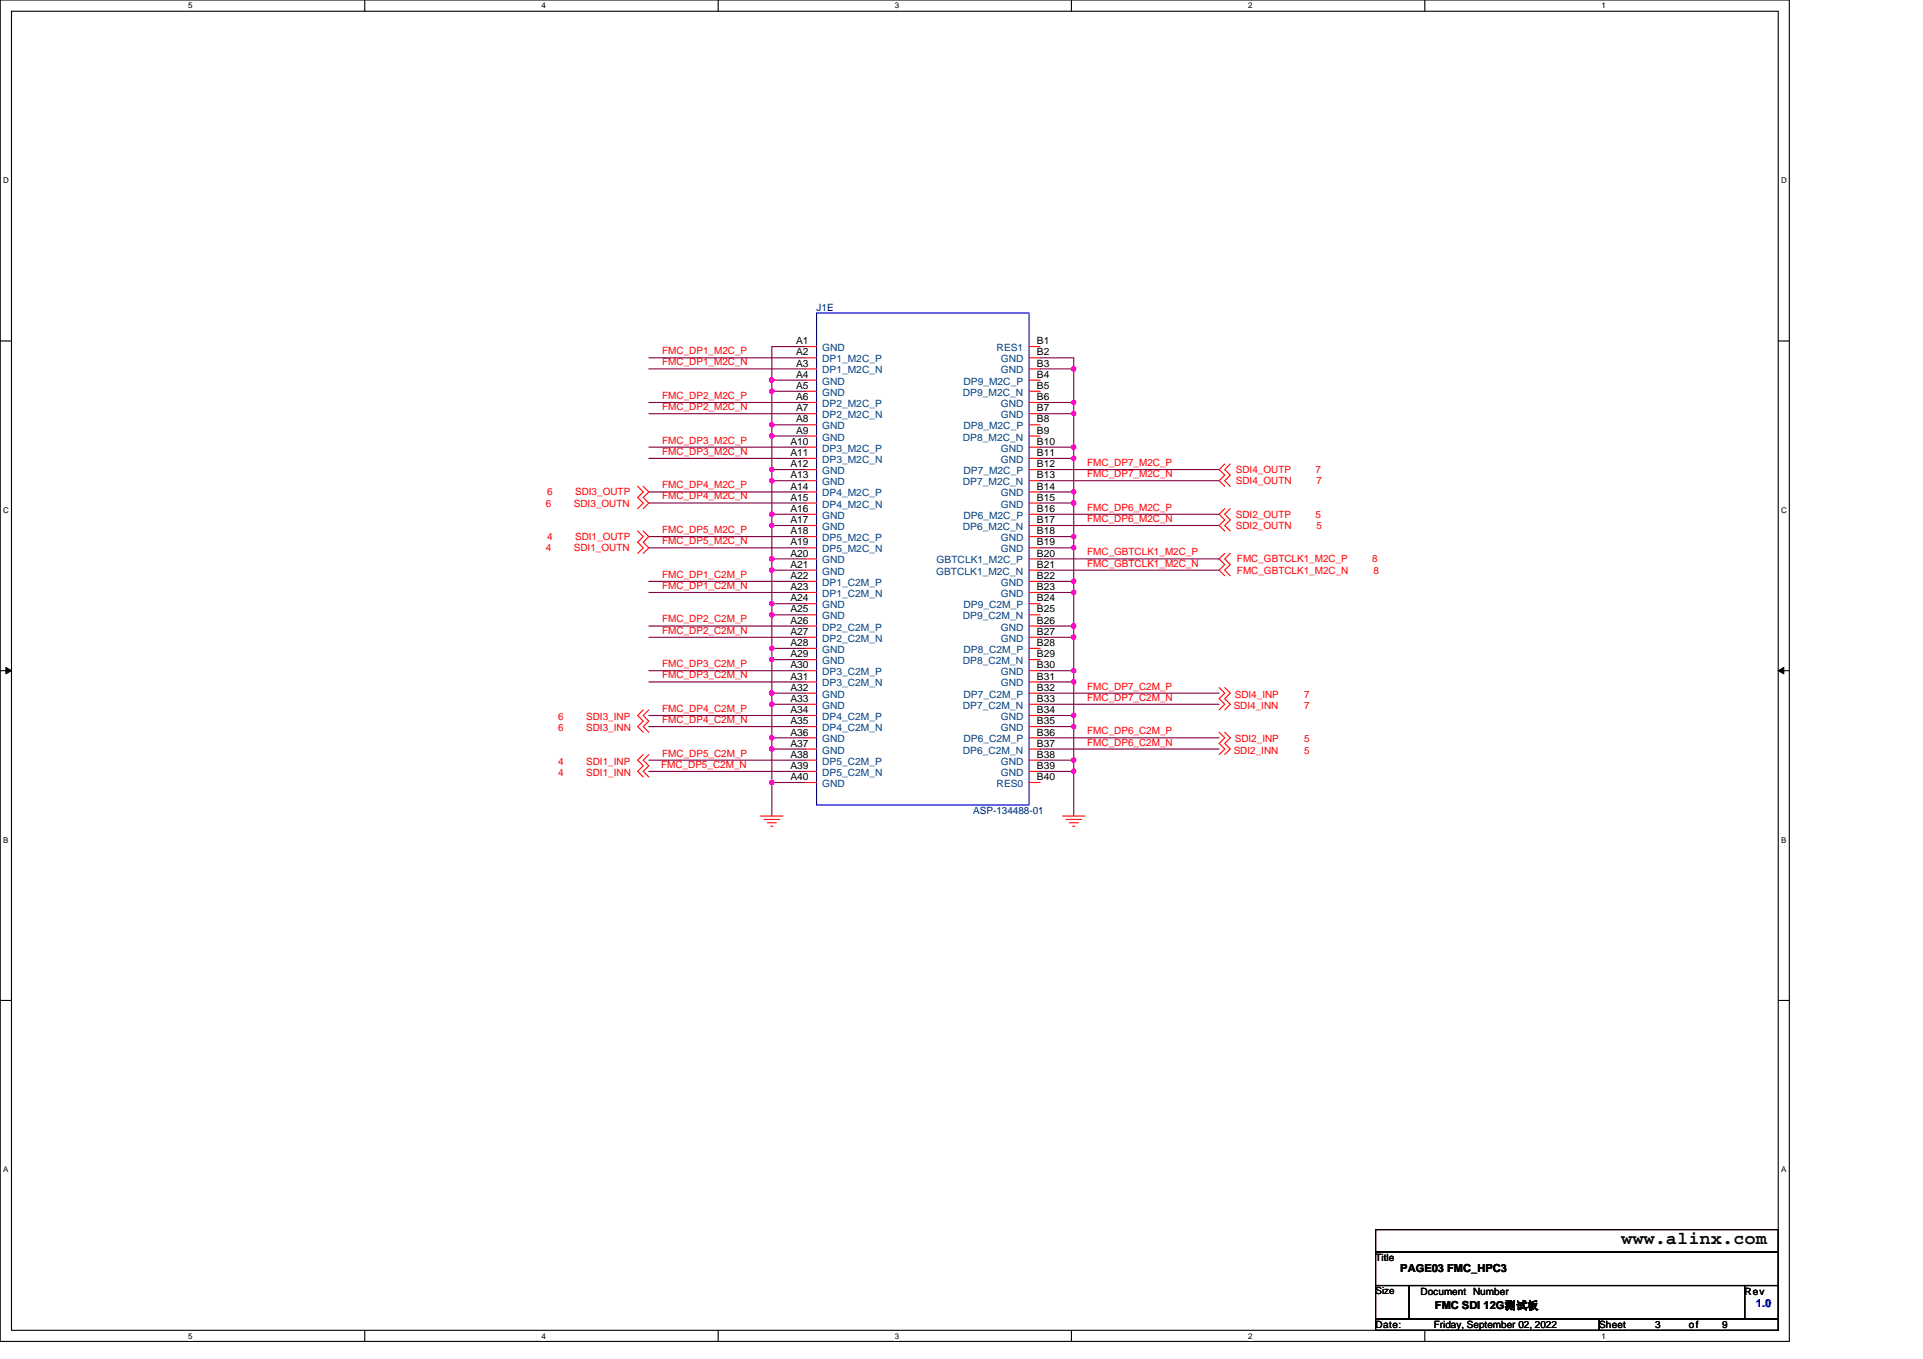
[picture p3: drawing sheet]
<svg xmlns="http://www.w3.org/2000/svg" width="297mm" height="210mm" viewBox="0 0 297 210" stroke-linecap="round" stroke-linejoin="round" font-family="sans-serif">
<path d="M0 0h276.4v207.3h-276.4zM1.8 1.7h272.9v203.8h-272.9z" fill="none" stroke="#000" stroke-width=".17"/>
<g fill="#fff">
<path d="M29.1 .2h.6v1.4h-.6z"/>
<path d="M29.1 205.7h.6v1.4h-.6z"/>
</g>
<path d="M56.3 0v1.7M56.3 205.5v1.8" fill="none" stroke="#000" stroke-width=".17"/>
<g fill="#fff">
<path d="M83.6 .2h.7v1.4h-.7z"/>
<path d="M83.6 205.7h.7v1.4h-.7z"/>
</g>
<path d="M110.9 0v1.7M110.9 205.5v1.8" fill="none" stroke="#000" stroke-width=".17"/>
<g fill="#fff">
<path d="M138.2 .2h.7v1.4h-.7z"/>
<path d="M138.2 205.7h.7v1.4h-.7z"/>
</g>
<path d="M165.5 0v1.7M165.5 205.5v1.8" fill="none" stroke="#000" stroke-width=".17"/>
<g fill="#fff">
<path d="M192.8 .2h.6v1.4h-.6z"/>
<path d="M192.8 205.7h.6v1.4h-.6z"/>
</g>
<path d="M220.1 0v1.7M220.1 205.5v1.8" fill="none" stroke="#000" stroke-width=".17"/>
<g fill="#fff">
<path d="M247.4 .2h.6v1.4h-.6z"/>
<path d="M247.4 205.7h.6v1.4h-.6z"/>
<path d="M.5 27.2h.8v1.4h-.8z"/>
<path d="M275.1 27.2h.9v1.4h-.9z"/>
<path d="M.5 78.1h.8v1.4h-.8z"/>
<path d="M275.1 78.1h.9v1.4h-.9z"/>
</g>
<path d="M0 52.7h1.8M274.7 52.7h1.7" fill="none" stroke="#000" stroke-width=".17"/>
<g fill="#fff">
<path d="M.5 129.1h.8v1.4h-.8z"/>
<path d="M275.1 129.1h.8v1.4h-.8z"/>
</g>
<path d="M0 103.6h1.8M274.7 103.6h1.7" fill="none" stroke="#000" stroke-width=".17"/>
<path d="M.9 103.1l.9 .5-.9 .5zM274.7 103.6l.8-.5v1z" fill="#000" stroke="#000" stroke-width=".15"/>
<g fill="#fff">
<path d="M.5 180h.8v1.4h-.8z"/>
<path d="M275.1 180h.8v1.4h-.8z"/>
</g>
<path d="M0 154.6h1.8M274.7 154.6h1.7M212.5 190h62.2v3.5h-62.2zM212.5 193.5h62.2v5.1h-62.2zM212.5 198.6h5.2v5.2h-5.2zM217.7 198.6h51.8v5.2h-51.8zM269.5 198.6h5.2v5.2h-5.2zM212.5 203.8h34.5v1.7h-34.5zM247 203.8h27.7v1.7h-27.7z" fill="none" stroke="#000" stroke-width=".17"/>
<g fill="none" stroke="#800040" stroke-width=".17">
<path d="M100.2 57h24.2M100.2 55.3h24.2M119.2 58.7v1.8M119.2 58.7h5.2M124.4 53.6h-5.2v5.1M160.7 55.3h5.2v1.7M160.7 57h5.2v5.2M100.2 63.9h24.2M100.2 62.2h24.2M100.2 70.8h24.2M100.2 69.1h24.2M100.2 76h24.2"/>
<path d="M100.2 77.7h24.2M119.2 79.5h5.2M119.2 72.6v1.7h5.2M119.2 72.6h5.2M119.2 67.4h5.2M119.2 60.5h5.2M119.2 65.6v1.8M119.2 74.3v12.1M119.2 67.4v5.2M119.2 60.5v5.1M119.2 65.6h5.2M160.7 79.5h27.6"/>
<path d="M160.7 74.3h27.6M160.7 72.6h27.6M160.7 63.9h5.2M160.7 69.1h5.2M160.7 70.8h5.2M160.7 76h5.2M160.7 77.7h5.2M160.7 62.2h5.2M165.9 62.2v1.7M165.9 63.9v5.2M165.9 69.1v1.7M165.9 70.8v5.2"/>
<path d="M165.9 77.7v5.2M165.9 76v1.7M100.2 84.6h24.2M100.2 82.9h24.2M100.2 89.8h24.2M100.2 91.5h24.2M100.2 96.7h24.2M100.2 98.5h24.2M119.2 95h5.2M119.2 88.1v5.2h5.2M119.2 86.4v1.7h5.2M119.2 86.4h5.2"/>
<path d="M119.2 81.2h5.2M119.2 95v5.2M119.2 93.3v1.7M160.7 86.4h27.6M160.7 88.1h27.6M160.7 81.2h27.6M160.7 84.6h5.2M160.7 89.8h5.2M160.7 91.5h5.2M160.7 96.7h5.2v1.8M160.7 82.9h5.2M160.7 98.5h5.2"/>
<path d="M165.9 98.5v5.1M165.9 82.9v1.7M165.9 84.6v5.2M165.9 89.8v1.7M165.9 91.5v5.2M100.2 103.6h24.2M100.2 105.4h24.2M100.2 110.6h24.2M100.2 112.3h24.2M100.2 117.5h24.2M100.2 119.2h24.2M119.2 101.9v5.2"/>
<path d="M119.2 114h5.2M119.2 107.1v1.7h5.2M119.2 100.2h5.2M119.2 114v1.7h5.2M119.2 107.1h5.2M119.2 101.9h5.2M119.2 108.8v5.2M119.2 100.2v1.7M119.2 115.7v5.2M160.7 114h27.6M160.7 115.7h27.6M160.7 107.1h27.6"/>
<path d="M160.7 108.8h27.6M160.7 103.6h5.2M160.7 105.4h5.2M160.7 110.6h5.2M160.7 112.3h5.2M160.7 117.5h5.2M160.7 119.2h5.2M165.9 103.6v1.8M165.9 105.4v5.2M165.9 110.6v1.7M165.9 112.3v5.2M165.9 119.2v6.9"/>
<path d="M165.9 117.5v1.7M119.2 120.9v5.2M119.2 120.9h5.2"/>
</g>
<g fill="#f0f" stroke="#f0f" stroke-width=".17">
<circle cx="119.2" cy="114" r=".33"/>
<circle cx="119.2" cy="108.8" r=".34"/>
<circle cx="119.2" cy="93.3" r=".34"/>
<circle cx="119.2" cy="88.1" r=".33"/>
<circle cx="119.2" cy="86.4" r=".34"/>
<circle cx="119.2" cy="72.5" r=".34"/>
<circle cx="119.2" cy="67.3" r=".34"/>
<circle cx="165.8" cy="62.2" r=".33"/>
<circle cx="165.8" cy="98.4" r=".34"/>
<circle cx="165.8" cy="69.1" r=".34"/>
<circle cx="165.8" cy="63.9" r=".34"/>
<circle cx="165.8" cy="70.8" r=".33"/>
<circle cx="165.8" cy="76" r=".34"/>
<circle cx="165.8" cy="84.6" r=".34"/>
<circle cx="165.8" cy="89.8" r=".34"/>
<circle cx="165.8" cy="91.5" r=".34"/>
<circle cx="165.8" cy="96.7" r=".33"/>
<circle cx="165.8" cy="105.4" r=".33"/>
<circle cx="165.8" cy="103.6" r=".34"/>
<circle cx="165.8" cy="110.5" r=".34"/>
<circle cx="165.8" cy="112.3" r=".34"/>
<circle cx="165.8" cy="117.5" r=".34"/>
<circle cx="165.8" cy="82.9" r=".34"/>
<circle cx="165.8" cy="77.7" r=".34"/>
<circle cx="119.2" cy="120.9" r=".34"/>
<circle cx="119.2" cy="115.7" r=".34"/>
<circle cx="119.2" cy="107.1" r=".34"/>
<circle cx="119.2" cy="101.9" r=".34"/>
<circle cx="119.2" cy="100.2" r=".34"/>
<circle cx="119.2" cy="95" r=".34"/>
<circle cx="119.2" cy="81.2" r=".34"/>
<circle cx="119.2" cy="79.4" r=".33"/>
<circle cx="119.2" cy="74.3" r=".34"/>
<circle cx="119.2" cy="65.6" r=".34"/>
<circle cx="119.2" cy="60.4" r=".34"/>
<circle cx="119.2" cy="58.7" r=".34"/>
<circle cx="165.8" cy="119.2" r=".34"/>
<circle cx="165.8" cy="57" r=".34"/>
</g>
<g fill="none" stroke="#f00" stroke-width=".17">
<path d="M124.4 53.6h1.7M124.4 55.3h1.7M124.4 57h1.7M124.4 58.7h1.7M159 53.6h1.7M159 55.3h1.7M159 57h1.7M159 58.7h1.7M98.5 75.1l.9 .9-.9 .9 .9 .8-.9 .9M99.4 75.1l.8 .9-.8 .9 .8 .8-.8 .9M124.4 60.5h1.7M124.4 62.2h1.7"/>
<path d="M124.4 63.9h1.7M124.4 65.6h1.7M124.4 67.4h1.7M124.4 69.1h1.7M124.4 70.8h1.7M124.4 72.6h1.7M124.4 74.3h1.7M124.4 76h1.7M124.4 77.7h1.7M124.4 79.5h1.7M159 60.5h1.7M159 62.2h1.7"/>
<path d="M159 63.9h1.7M159 65.6h1.7M159 67.4h1.7M159 69.1h1.7M159 70.8h1.7M159 72.6h1.7M159 74.3h1.7M159 76h1.7M159 77.7h1.7M159 79.5h1.7M189.2 78.6l-.9 .9 .9 .8-.9 .9 .9 .8M189.2 71.7l-.9 .9 .9 .8-.9 .9 .9 .8"/>
<path d="M190 78.6l-.8 .9 .8 .8-.8 .9 .8 .8M190 71.7l-.8 .9 .8 .8-.8 .9 .8 .8M98.5 82l.9 .9-.9 .9 .9 .8-.9 .9M99.4 82l.8 .9-.8 .9 .8 .8-.8 .9M124.4 81.2h1.7M124.4 82.9h1.7M124.4 84.6h1.7M124.4 86.4h1.7M124.4 88.1h1.7M124.4 89.8h1.7M124.4 91.5h1.7M124.4 93.3h1.7"/>
<path d="M124.4 95h1.7M124.4 96.7h1.7M124.4 98.5h1.7M159 81.2h1.7M159 82.9h1.7M159 84.6h1.7M159 86.4h1.7M159 88.1h1.7M159 89.8h1.7M159 91.5h1.7M159 93.3h1.7M159 95h1.7"/>
<path d="M159 96.7h1.7M159 98.5h1.7M189.2 85.5l-.9 .9 .9 .8-.9 .9 .9 .9M190 85.5l-.8 .9 .8 .8-.8 .9 .8 .9M99.4 116.6l-.9 .9 .9 .8-.9 .9 .9 .9M99.4 109.7l-.9 .9 .9 .8-.9 .9 .9 .8M100.2 116.6l-.8 .9 .8 .8-.8 .9 .8 .9M100.2 109.7l-.8 .9 .8 .8-.8 .9 .8 .8M124.4 100.2h1.7M124.4 101.9h1.7M124.4 103.6h1.7M124.4 105.4h1.7"/>
<path d="M124.4 107.1h1.7M124.4 108.8h1.7M124.4 110.6h1.7M124.4 112.3h1.7M124.4 114h1.7M124.4 115.7h1.7M124.4 117.5h1.7M124.4 119.2h1.7M159 100.2h1.7M159 101.9h1.7M159 103.6h1.7M159 105.4h1.7"/>
<path d="M159 107.1h1.7M159 108.8h1.7M159 110.6h1.7M159 112.3h1.7M159 114h1.7M159 115.7h1.7M159 117.5h1.7M159 119.2h1.7M188.3 113.1l.9 .9-.9 .9 .9 .8-.9 .9M188.3 106.2l.9 .9-.9 .9 .9 .8-.9 .9M189.2 113.1l.8 .9-.8 .9 .8 .8-.8 .9M189.2 106.2l.8 .9-.8 .9 .8 .8-.8 .9"/>
<path d="M117.5 126.1h3.4M118 126.6h2.4M118.5 127.1h1.4M119.1 127.7h.3M124.4 120.9h1.7M159 120.9h1.7M164.1 126.1h3.5M164.7 126.6h2.4M165.2 127.1h1.4M165.7 127.7h.3"/>
</g>
<path d="M126.1 48.4h32.9v76h-32.9z" fill="none" stroke="#00f" stroke-width=".17"/>
<text font-size="2.8" x="250.5" y="192.3">www.alinx.com</text>
<g font-size="1.7">
<text x="216.3" y="196.6">PAGE03 FMC_HPC3</text>
<text x="221.7" y="202.3">FMC SDI 12G测试板</text>
</g>
<text font-size="1.7" fill="#00f" x="271.2" y="202">1.0</text>
<g font-size="1.5">
<text x="123" y="53.2">A1</text>
<text x="160.2" y="53.2">B1</text>
<text x="123" y="54.9">A2</text>
<text x="123" y="56.6">A3</text>
<text x="123" y="58.4">A4</text>
<text x="160.2" y="54.9">B2</text>
<text x="160.2" y="56.6">B3</text>
<text x="160.2" y="58.4">B4</text>
<text x="123" y="60.1">A5</text>
<text x="123" y="61.8">A6</text>
<text x="123" y="63.6">A7</text>
<text x="123" y="65.3">A8</text>
<text x="160.2" y="61.8">B6</text>
<text x="160.2" y="63.6">B7</text>
<text x="160.2" y="60.1">B5</text>
<text x="160.2" y="65.3">B8</text>
<text x="122.1" y="68.7">A10</text>
<text x="122.1" y="70.5">A11</text>
<text x="123" y="67">A9</text>
<text x="160.2" y="68.7">B10</text>
<text x="160.2" y="70.5">B11</text>
<text x="160.2" y="67">B9</text>
<text x="122.1" y="72.2">A12</text>
<text x="122.1" y="73.9">A13</text>
<text x="122.1" y="75.6">A14</text>
<text x="122.1" y="77.4">A15</text>
<text x="160.2" y="75.6">B14</text>
<text x="160.2" y="77.4">B15</text>
<text x="160.2" y="72.2">B12</text>
<text x="160.2" y="73.9">B13</text>
<text x="122.1" y="79.1">A16</text>
<text x="122.1" y="80.8">A17</text>
<text x="122.1" y="82.6">A18</text>
<text x="160.2" y="82.6">B18</text>
<text x="160.2" y="79.1">B16</text>
<text x="160.2" y="80.8">B17</text>
<text x="122.1" y="84.3">A19</text>
<text x="122.1" y="86">A20</text>
<text x="122.1" y="87.7">A21</text>
<text x="122.1" y="89.5">A22</text>
<text x="160.2" y="84.3">B19</text>
<text x="160.2" y="89.5">B22</text>
<text x="160.2" y="87.7">B21</text>
<text x="160.2" y="86">B20</text>
<text x="122.1" y="91.2">A23</text>
<text x="122.1" y="92.9">A24</text>
<text x="122.1" y="94.6">A25</text>
<text x="160.2" y="91.2">B23</text>
<text x="160.2" y="92.9">B24</text>
<text x="160.2" y="94.6">B25</text>
<text x="122.1" y="96.4">A26</text>
<text x="122.1" y="98.1">A27</text>
<text x="122.1" y="99.8">A28</text>
<text x="122.1" y="101.6">A29</text>
<text x="160.2" y="96.4">B26</text>
<text x="160.2" y="98.1">B27</text>
<text x="160.2" y="99.8">B28</text>
<text x="160.2" y="101.6">B29</text>
<text x="122.1" y="103.3">A30</text>
<text x="122.1" y="105">A31</text>
<text x="122.1" y="106.7">A32</text>
<text x="160.2" y="103.3">B30</text>
<text x="160.2" y="105">B31</text>
<text x="160.2" y="106.7">B32</text>
<text x="122.1" y="108.5">A33</text>
<text x="122.1" y="110.2">A34</text>
<text x="122.1" y="111.9">A35</text>
<text x="122.1" y="113.6">A36</text>
<text x="160.2" y="110.2">B34</text>
<text x="160.2" y="111.9">B35</text>
<text x="160.2" y="108.5">B33</text>
<text x="160.2" y="113.6">B36</text>
<text x="122.1" y="115.4">A37</text>
<text x="122.1" y="117.1">A38</text>
<text x="122.1" y="118.8">A39</text>
<text x="160.2" y="117.1">B38</text>
<text x="160.2" y="118.8">B39</text>
<text x="160.2" y="115.4">B37</text>
<text x="122.1" y="120.5">A40</text>
<text x="160.2" y="120.5">B40</text>
<text x="212.5" y="194.9">Title</text>
<text x="212.5" y="200">Size</text>
<text x="219.4" y="200">Document Number</text>
<text x="269.5" y="200">Rev</text>
<text x="212.5" y="205.2">Date:</text>
<text x="221.5" y="205.2">Friday, September 02, 2022</text>
<text x="247" y="205.2">Sheet</text>
<text x="255.7" y="205.2">3</text>
<text x="260.9" y="205.2">of</text>
<text x="266" y="205.2">9</text>
</g>
<g font-size="1.5" fill="#000080">
<text x="126.1" y="48">J1E</text>
<text x="150.3" y="125.8">ASP-134488-01</text>
</g>
<g font-size="1.5" fill="#f00">
<text x="102.3" y="56.5">FMC_DP1_M2C_N</text>
<text x="102.3" y="54.7">FMC_DP1_M2C_P</text>
<text x="102.3" y="63.4">FMC_DP2_M2C_N</text>
<text x="102.3" y="61.6">FMC_DP2_M2C_P</text>
<text x="102.3" y="70.3">FMC_DP3_M2C_N</text>
<text x="102.3" y="68.5">FMC_DP3_M2C_P</text>
<text x="84.5" y="76.5">6</text>
<text x="88.8" y="76.5">SDI3_OUTP</text>
<text x="102.3" y="75.5">FMC_DP4_M2C_P</text>
<text x="102.3" y="77.2">FMC_DP4_M2C_N</text>
<text x="167.9" y="73.7">FMC_DP7_M2C_N</text>
<text x="167.9" y="72">FMC_DP7_M2C_P</text>
<text x="190.9" y="74.8">SDI4_OUTN</text>
<text x="190.9" y="73.1">SDI4_OUTP</text>
<text x="203.2" y="73.1">7</text>
<text x="203.3" y="74.8">7</text>
<text x="84.3" y="78.3">6</text>
<text x="84.5" y="83.4">4</text>
<text x="88.6" y="78.3">SDI3_OUTN</text>
<text x="88.8" y="83.4">SDI1_OUTP</text>
<text x="102.3" y="82.4">FMC_DP5_M2C_P</text>
<text x="167.9" y="80.6">FMC_DP6_M2C_N</text>
<text x="167.9" y="78.9">FMC_DP6_M2C_P</text>
<text x="190.9" y="81.7">SDI2_OUTN</text>
<text x="190.9" y="80">SDI2_OUTP</text>
<text x="203.2" y="80">5</text>
<text x="203.3" y="81.7">5</text>
<text x="84.3" y="85.2">4</text>
<text x="88.6" y="85.2">SDI1_OUTN</text>
<text x="102.3" y="84.1">FMC_DP5_M2C_N</text>
<text x="102.3" y="89.3">FMC_DP1_C2M_P</text>
<text x="167.9" y="85.8">FMC_GBTCLK1_M2C_P</text>
<text x="167.9" y="87.5">FMC_GBTCLK1_M2C_N</text>
<text x="191.1" y="88.6">FMC_GBTCLK1_M2C_N</text>
<text x="191.1" y="86.9">FMC_GBTCLK1_M2C_P</text>
<text x="212" y="86.9">8</text>
<text x="212.1" y="88.6">8</text>
<text x="102.3" y="91">FMC_DP1_C2M_N</text>
<text x="102.3" y="96.2">FMC_DP2_C2M_P</text>
<text x="102.3" y="97.9">FMC_DP2_C2M_N</text>
<text x="102.3" y="103.1">FMC_DP3_C2M_P</text>
<text x="102.3" y="104.8">FMC_DP3_C2M_N</text>
<text x="167.9" y="106.6">FMC_DP7_C2M_P</text>
<text x="190.7" y="107.8">SDI4_INP</text>
<text x="201.4" y="107.8">7</text>
<text x="86.2" y="111.3">6</text>
<text x="86.2" y="113">6</text>
<text x="90.5" y="111.3">SDI3_INP</text>
<text x="90.5" y="113">SDI3_INN</text>
<text x="102.3" y="110">FMC_DP4_C2M_P</text>
<text x="102.3" y="111.7">FMC_DP4_C2M_N</text>
<text x="167.9" y="113.5">FMC_DP6_C2M_P</text>
<text x="167.9" y="108.3">FMC_DP7_C2M_N</text>
<text x="190.6" y="109.5">SDI4_INN</text>
<text x="201.4" y="109.5">7</text>
<text x="86.2" y="118.2">4</text>
<text x="86.2" y="119.9">4</text>
<text x="90.5" y="118.2">SDI1_INP</text>
<text x="90.5" y="119.9">SDI1_INN</text>
<text x="102.1" y="118.6">FMC_DP5_C2M_N</text>
<text x="102.3" y="116.9">FMC_DP5_C2M_P</text>
<text x="167.9" y="115.2">FMC_DP6_C2M_N</text>
<text x="190.6" y="116.4">SDI2_INN</text>
<text x="190.7" y="114.7">SDI2_INP</text>
<text x="201.4" y="116.4">5</text>
<text x="201.4" y="114.7">5</text>
</g>
<g font-size="1.5" fill="#004080">
<text x="127" y="54.3">GND</text>
<text x="127" y="56">DP1_M2C_P</text>
<text x="127" y="57.7">DP1_M2C_N</text>
<text x="127" y="59.4">GND</text>
<text x="148.8" y="59.4">DP9_M2C_P</text>
<text x="153.9" y="54.3">RES1</text>
<text x="154.6" y="56">GND</text>
<text x="154.6" y="57.7">GND</text>
<text x="127" y="61.2">GND</text>
<text x="127" y="62.9">DP2_M2C_P</text>
<text x="127" y="64.6">DP2_M2C_N</text>
<text x="148.7" y="61.2">DP9_M2C_N</text>
<text x="154.6" y="62.9">GND</text>
<text x="154.6" y="64.6">GND</text>
<text x="127" y="66.3">GND</text>
<text x="127" y="68.1">GND</text>
<text x="127" y="69.8">DP3_M2C_P</text>
<text x="127" y="71.5">DP3_M2C_N</text>
<text x="148.7" y="68.1">DP8_M2C_N</text>
<text x="148.8" y="66.3">DP8_M2C_P</text>
<text x="154.6" y="69.8">GND</text>
<text x="154.6" y="71.5">GND</text>
<text x="127" y="73.3">GND</text>
<text x="127" y="75">GND</text>
<text x="127" y="76.7">DP4_M2C_P</text>
<text x="148.7" y="75">DP7_M2C_N</text>
<text x="148.8" y="73.3">DP7_M2C_P</text>
<text x="154.6" y="76.7">GND</text>
<text x="127" y="78.4">DP4_M2C_N</text>
<text x="127" y="80.2">GND</text>
<text x="127" y="81.9">GND</text>
<text x="127" y="83.6">DP5_M2C_P</text>
<text x="148.7" y="81.9">DP6_M2C_N</text>
<text x="148.8" y="80.2">DP6_M2C_P</text>
<text x="154.6" y="78.4">GND</text>
<text x="154.6" y="83.6">GND</text>
<text x="127" y="85.3">DP5_M2C_N</text>
<text x="127" y="87.1">GND</text>
<text x="127" y="88.8">GND</text>
<text x="144.6" y="88.8">GBTCLK1_M2C_N</text>
<text x="144.7" y="87.1">GBTCLK1_M2C_P</text>
<text x="154.6" y="85.3">GND</text>
<text x="127" y="90.5">DP1_C2M_P</text>
<text x="127" y="92.2">DP1_C2M_N</text>
<text x="127" y="94">GND</text>
<text x="127" y="95.7">GND</text>
<text x="148.7" y="95.7">DP9_C2M_N</text>
<text x="148.8" y="94">DP9_C2M_P</text>
<text x="154.6" y="90.5">GND</text>
<text x="154.6" y="92.2">GND</text>
<text x="127" y="97.4">DP2_C2M_P</text>
<text x="127" y="99.2">DP2_C2M_N</text>
<text x="127" y="100.9">GND</text>
<text x="148.8" y="100.9">DP8_C2M_P</text>
<text x="154.6" y="97.4">GND</text>
<text x="154.6" y="99.2">GND</text>
<text x="127" y="102.6">GND</text>
<text x="127" y="104.3">DP3_C2M_P</text>
<text x="127" y="106.1">DP3_C2M_N</text>
<text x="127" y="107.8">GND</text>
<text x="148.7" y="102.6">DP8_C2M_N</text>
<text x="148.8" y="107.8">DP7_C2M_P</text>
<text x="154.6" y="104.3">GND</text>
<text x="154.6" y="106.1">GND</text>
<text x="127" y="109.5">GND</text>
<text x="127" y="111.3">DP4_C2M_P</text>
<text x="127" y="113">DP4_C2M_N</text>
<text x="148.7" y="109.5">DP7_C2M_N</text>
<text x="154.6" y="111.3">GND</text>
<text x="154.6" y="113">GND</text>
<text x="127" y="114.7">GND</text>
<text x="127" y="116.4">GND</text>
<text x="127" y="118.2">DP5_C2M_P</text>
<text x="127" y="119.9">DP5_C2M_N</text>
<text x="148.7" y="116.4">DP6_C2M_N</text>
<text x="148.8" y="114.7">DP6_C2M_P</text>
<text x="154.6" y="118.2">GND</text>
<text x="154.6" y="119.9">GND</text>
<text x="127" y="121.6">GND</text>
<text x="153.9" y="121.6">RES0</text>
</g>
<g font-size="1.2">
<text x="29.1" y="1.3">5</text>
<text x="83.6" y="1.3">4</text>
<text x="138.2" y="1.3">3</text>
<text x="192.8" y="1.3">2</text>
<text x="247.4" y="1.3">1</text>
<text x=".5" y="28.3">D</text>
<text x="275.1" y="28.3">D</text>
<text x=".5" y="79.2">C</text>
<text x="275.1" y="79.2">C</text>
<text x=".5" y="130.2">B</text>
<text x="275.1" y="130.2">B</text>
<text x=".5" y="181.1">A</text>
<text x="275.1" y="181.1">A</text>
<text x="29.1" y="206.8">5</text>
<text x="83.6" y="206.8">4</text>
<text x="138.2" y="206.8">3</text>
<text x="192.8" y="206.8">2</text>
<text x="247.4" y="206.8">1</text>
</g>
</svg>
